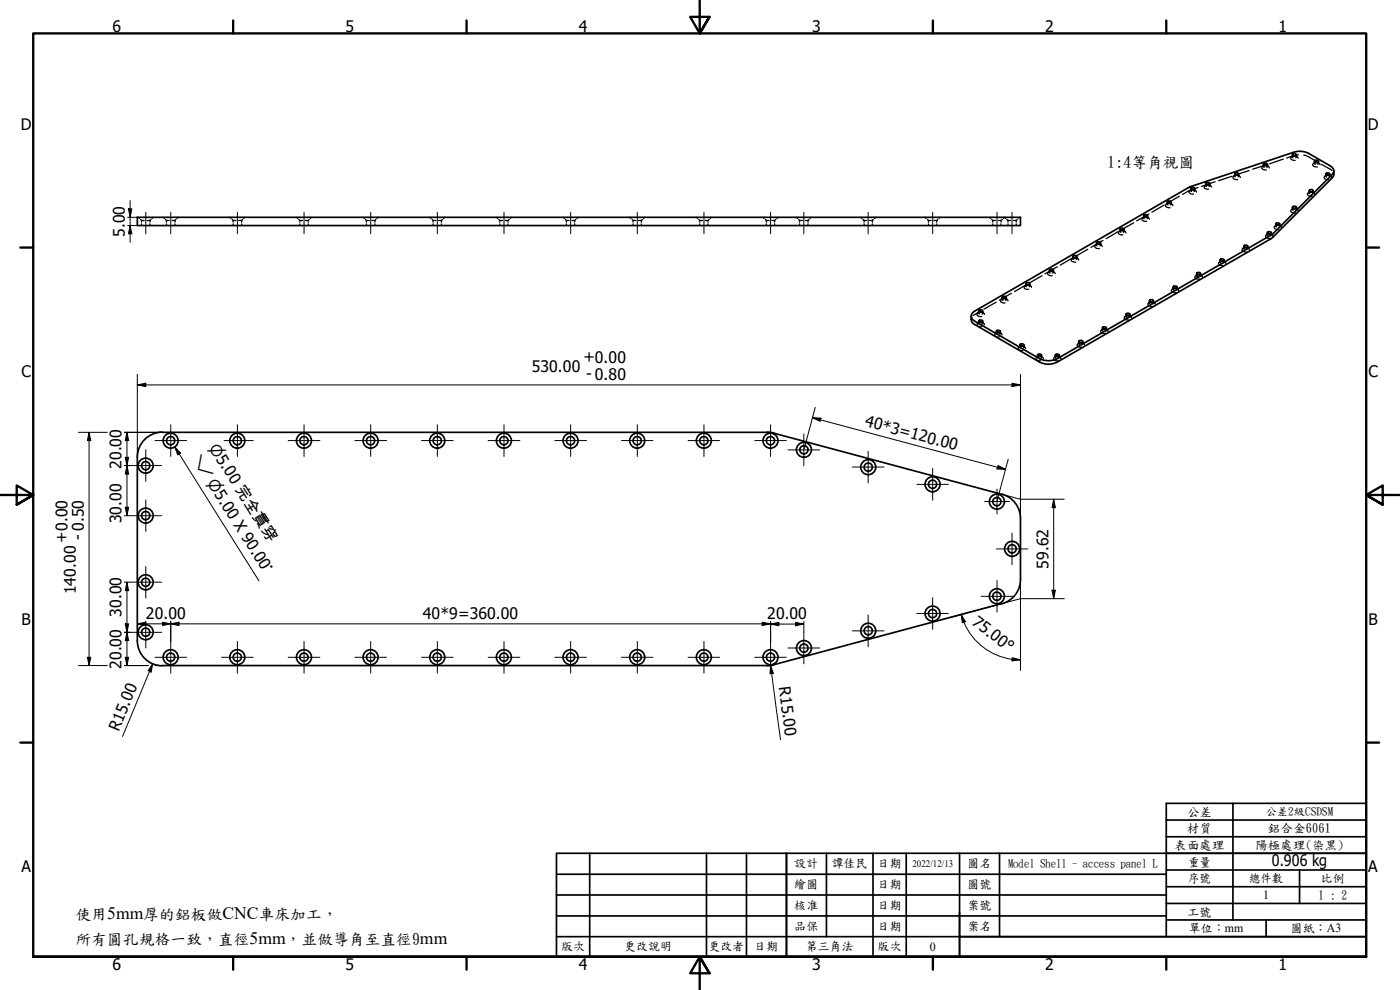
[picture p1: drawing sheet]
<svg xmlns="http://www.w3.org/2000/svg" width="420mm" height="297mm" viewBox="0 0 420 297" stroke-linecap="round" stroke-linejoin="round" font-family="sans-serif">
<!-- layer: Visible (ISO) -->
<g fill="none" stroke="#000" stroke-width=".51">
<path d="M357.4 56.4a.63 .63 0 0 1 .6-.2 .63 .63 0 0 1 .5 .5 .61 .61 0 0 1-.6 .3 .61 .61 0 0 1-.5-.6zM357.6 56.9h.7M361.9 55a.63 .63 0 0 1 .6-.3 .63 .63 0 0 1 .5 .5 .63 .63 0 0 1-.6 .3 .63 .63 0 0 1-.5-.5zM362.1 55.4h.7M370.6 52.1a.64 .64 0 0 1 .7-.3 .64 .64 0 0 1 .4 .6 .63 .63 0 0 1-.7 .2 .63 .63 0 0 1-.4-.5zM370.8 52.5h.7M379.3 49.1l.5-.2 .6 .3a.58 .58 0 0 1-.6 .5 .58 .58 0 0 1-.6-.5zM379.5 49.6h.6M387.9 46.3a.63 .63 0 0 1 .6-.3 .63 .63 0 0 1 .5 .6 .64 .64 0 0 1-.7 .2 .64 .64 0 0 1-.4-.5zM388.1 46.7h.7M393.1 57a.51 .51 0 0 1 .7-.2 .51 .51 0 0 1 .2 .7h-.9l-.2-.2zM393.2 57.6h.6"/>
<path d="M394.5 48.3a.61 .61 0 0 1 .7-.3 .61 .61 0 0 1 .5 .6 .63 .63 0 0 1-.7 .2 .63 .63 0 0 1-.5-.5zM394.8 48.8h.6M397.9 52.1a.7 .7 0 0 1 1.2 .3 .7 .7 0 0 1-1.2-.3zM398.1 52.6h.7M400.3 51.3l-.1 1.3-.4 .8-18 18-64.5 37.2a5.9 5.9 0 0 1-5.3 0l-19.8-11.5-.7-.9v-1.3M41.2 65.2h265.1v2.5h-265.1zM322.1 76.8a.51 .51 0 0 1 .7-.2 .51 .51 0 0 1 .2 .7h-.9zM322.3 77.3h.7M329.2 72.6h.9a.51 .51 0 0 1-.2 .7 .51 .51 0 0 1-.7-.2l-.1-.2zM329.4 73.2h.6M336.2 68.7a.63 .63 0 0 1 .6-.3 .63 .63 0 0 1 .5 .5 .63 .63 0 0 1-.6 .3 .63 .63 0 0 1-.5-.5zM336.4 69.1h.7"/>
<path d="M343.3 64.5l.5-.1 .6 .2a.61 .61 0 0 1-.6 .5 .61 .61 0 0 1-.6-.5zM343.5 65.1h.7M350.3 60.5a.63 .63 0 0 1 .7-.2 .63 .63 0 0 1 .5 .5 .63 .63 0 0 1-.7 .3 .63 .63 0 0 1-.5-.6zM350.6 60.9h.6M366.3 77.8l.5-.2 .5 .3a.59 .59 0 0 1-.5 .4 .59 .59 0 0 1-.6-.4zM366.5 78.3h.7M373.4 73.6l1.1 .2a.58 .58 0 0 1-.6 .5 .58 .58 0 0 1-.6-.5zM373.5 74.2h.7M380.4 69.7a.63 .63 0 0 1 .6-.2 .63 .63 0 0 1 .5 .5 .63 .63 0 0 1-.6 .2 .63 .63 0 0 1-.5-.5zM380.6 70.2h.7M383 67l1 .1a.58 .58 0 0 1-.5 .5 .58 .58 0 0 1-.6-.5zM383.2 67.5h.7"/>
<path d="M388 62h.9a.51 .51 0 0 1-.2 .7 .51 .51 0 0 1-.7-.2l-.1-.3zM388.2 62.5h.6M291.8 93.9l64.9-37.7 31.5-10.5a5.9 5.9 0 0 1 4.5 .3l6.5 3.8a1.55 1.55 0 0 1 .6 2.6l-18 17.9-64.5 37.3a5.9 5.9 0 0 1-5.3 0l-19.5-11.2a1.59 1.59 0 0 1-.7-2.5zM293.9 93.1l.4-.2 .6 .3a.58 .58 0 0 1-.6 .5 .58 .58 0 0 1-.5-.5zM293.9 96.1l.4-.1 .6 .3a.58 .58 0 0 1-.6 .5 .58 .58 0 0 1-.5-.5zM294 93.6h.6M294 96.7h.6M299.1 99.2l1.1 .1a.61 .61 0 0 1-.6 .5 .61 .61 0 0 1-.6-.5zM299.3 99.7h.7M300.8 89.1a.63 .63 0 0 1 .7-.3 .63 .63 0 0 1 .4 .6 .64 .64 0 0 1-.6 .2 .64 .64 0 0 1-.5-.5zM301.1 89.5h.6M308 84.9h.9a.52 .52 0 0 1-.4 .7 .52 .52 0 0 1-.6-.6z"/>
<path d="M308.1 85.5h.7M315.1 80.8l.4-.1 .6 .2a.58 .58 0 0 1-.6 .6 .58 .58 0 0 1-.5-.6zM315.2 81.4h.6M330.8 98.3a.7 .7 0 0 1 1.2 .2 .66 .66 0 0 1-.7 .3 .66 .66 0 0 1-.5-.5zM331.1 98.7h.7M338.1 94.1l.4-.1 .6 .2a.58 .58 0 0 1-.6 .5 .58 .58 0 0 1-.6-.5zM338.2 94.7h.6M345.1 90a.51 .51 0 0 1 .7-.2 .51 .51 0 0 1 .2 .7h-.9l-.2-.2zM345.2 90.6h.7M352.1 86a.64 .64 0 0 1 .7-.2 .64 .64 0 0 1 .5 .5 .63 .63 0 0 1-.7 .3 .63 .63 0 0 1-.5-.6zM352.3 86.5h.7M359.3 81.8l.4-.1 .6 .3a.58 .58 0 0 1-.6 .5 .58 .58 0 0 1-.5-.5z"/>
<path d="M359.4 82.4h.6M306.1 103.4a.63 .63 0 0 1 .7-.3 .63 .63 0 0 1 .5 .6 .63 .63 0 0 1-.7 .2 .63 .63 0 0 1-.5-.5zM306.4 103.8h.6M311.4 106.5a.63 .63 0 0 1 .7-.3 .63 .63 0 0 1 .4 .5 .65 .65 0 0 1-.6 .3 .65 .65 0 0 1-.5-.5zM311.7 106.9h.7M316.9 106.3l.4-.1 .6 .3a.58 .58 0 0 1-.6 .5 .58 .58 0 0 1-.6-.5zM317 106.9h.6M323.8 102.3a.63 .63 0 0 1 .7-.2 .63 .63 0 0 1 .4 .6 .63 .63 0 0 1-.7 .2 .63 .63 0 0 1-.4-.6zM324 102.8h.7M41.2 137.2v55a7.5 7.5 0 0 0 7.5 7.6l182-.1 1.5-.2M48.7 129.7a7.5 7.5 0 0 0-7.5 7.5M48.8 129.7h181.5"/>
<path d="M230.3 129.7l1.9 .2M232.2 130l68.5 18.3M300.7 148.3a7.5 7.5 0 0 1 5.6 7.2v18.3M306.3 173.9a7.5 7.5 0 0 1-5.6 7.2M300.7 181.1l-68.5 18.3"/>
<circle cx="43.7" cy="139.7" r="2.25"/>
<circle cx="43.7" cy="139.7" r="1.24"/>
<circle cx="51.2" cy="132.2" r="2.25"/>
<circle cx="51.2" cy="132.2" r="1.24"/>
<circle cx="71.2" cy="132.2" r="2.25"/>
<circle cx="71.2" cy="132.2" r="1.24"/>
<circle cx="91.2" cy="132.2" r="2.25"/>
<circle cx="91.2" cy="132.2" r="1.24"/>
<circle cx="111.2" cy="132.2" r="2.25"/>
<circle cx="111.2" cy="132.2" r="1.24"/>
<circle cx="131.2" cy="132.2" r="2.25"/>
<circle cx="131.2" cy="132.2" r="1.24"/>
<circle cx="151.2" cy="132.2" r="2.25"/>
<circle cx="151.2" cy="132.2" r="1.24"/>
<circle cx="171.2" cy="132.2" r="2.25"/>
<circle cx="171.2" cy="132.2" r="1.24"/>
<circle cx="191.2" cy="132.2" r="2.25"/>
<circle cx="191.2" cy="132.2" r="1.24"/>
<circle cx="211.2" cy="132.2" r="2.25"/>
<circle cx="211.2" cy="132.2" r="1.24"/>
<circle cx="231.2" cy="132.2" r="2.25"/>
<circle cx="231.2" cy="132.2" r="1.24"/>
<circle cx="241.3" cy="135" r="2.25"/>
<circle cx="241.3" cy="135" r="1.24"/>
<circle cx="43.7" cy="154.7" r="2.25"/>
<circle cx="43.7" cy="154.7" r="1.24"/>
<circle cx="260.6" cy="140.2" r="2.25"/>
<circle cx="260.6" cy="140.2" r="1.24"/>
<circle cx="279.9" cy="145.3" r="2.25"/>
<circle cx="279.9" cy="145.3" r="1.24"/>
<circle cx="299.2" cy="150.5" r="2.25"/>
<circle cx="299.2" cy="150.5" r="1.24"/>
<circle cx="43.7" cy="174.7" r="2.25"/>
<circle cx="43.7" cy="174.7" r="1.24"/>
<circle cx="299.2" cy="178.9" r="2.25"/>
<circle cx="299.2" cy="178.9" r="1.24"/>
<circle cx="303.8" cy="164.7" r="2.25"/>
<circle cx="303.8" cy="164.7" r="1.24"/>
<circle cx="43.7" cy="189.7" r="2.25"/>
<circle cx="43.7" cy="189.7" r="1.24"/>
<circle cx="51.2" cy="197.2" r="2.25"/>
<circle cx="51.2" cy="197.2" r="1.24"/>
<circle cx="71.2" cy="197.2" r="2.25"/>
<circle cx="71.2" cy="197.2" r="1.24"/>
<circle cx="91.2" cy="197.2" r="2.25"/>
<circle cx="91.2" cy="197.2" r="1.24"/>
<circle cx="111.2" cy="197.2" r="2.25"/>
<circle cx="111.2" cy="197.2" r="1.24"/>
<circle cx="131.2" cy="197.2" r="2.25"/>
<circle cx="131.2" cy="197.2" r="1.24"/>
<circle cx="151.2" cy="197.2" r="2.25"/>
<circle cx="151.2" cy="197.2" r="1.24"/>
<circle cx="171.2" cy="197.2" r="2.25"/>
<circle cx="171.2" cy="197.2" r="1.24"/>
<circle cx="191.2" cy="197.2" r="2.25"/>
<circle cx="191.2" cy="197.2" r="1.24"/>
<circle cx="211.2" cy="197.2" r="2.25"/>
<circle cx="211.2" cy="197.2" r="1.24"/>
<circle cx="231.2" cy="197.2" r="2.25"/>
<circle cx="231.2" cy="197.2" r="1.24"/>
<circle cx="241.3" cy="194.5" r="2.25"/>
<circle cx="241.3" cy="194.5" r="1.24"/>
<circle cx="260.6" cy="189.2" r="2.25"/>
<circle cx="260.6" cy="189.2" r="1.24"/>
<circle cx="279.9" cy="184.1" r="2.25"/>
<circle cx="279.9" cy="184.1" r="1.24"/>
</g>
<!-- layer: Hidden (ISO) -->
<g fill="none" stroke="#000" stroke-width=".38">
<path d="M353.9 58.9l-3.6 2.1M357 57.1l-2.1 1.2M357.2 57.1a1.37 1.37 0 0 1 1.9 .5M357.2 57.1a.67 .67 0 0 0-.2 .9 .67 .67 0 0 0 .9 .3l.3-.1M357.3 56.6v.2M357.3 57v.2M357.5 56.9l-.1 .1M357.5 56.9l-.3 .2M357.6 56.9l-.3 .4 .3 .2M358.3 56.9l.3 .2-.3 .4M358.4 56.9l.1 .1M358.6 56.6v.2"/>
<path d="M358.6 57v.2M358.6 57.1h.2M359.5 56.2l-2 .7M361.7 55.7a1.43 1.43 0 0 1 1.9 .4M361.7 55.7l-.2 .1a.81 .81 0 0 0 .3 .9 .81 .81 0 0 0 .9 .1M361.8 55.6l-.1 .1M361.8 55.1v.2M361.8 55.5v.2M362 55.5h-.1M362.1 55.4l-.2 .2 .2 .4M362.8 55.4l.3 .2-.3 .4M362.9 55.5l.2 .2"/>
<path d="M363.1 55.1v.2M363.2 55.6l.1 .1M364.7 54.5l-4.1 1.4M369.8 52.9l-4.1 1.3M370.3 52.8a1.32 1.32 0 0 1 1.9 .5M370.3 52.8a.67 .67 0 0 0-.1 .8 .67 .67 0 0 0 .8 .3h.4M370.5 52.7l-.2 .1M370.5 52.2v.2M370.5 52.6v.2M370.7 52.6h-.1M371.5 52.5l.2 .3-.2 .3M371.6 52.6h.1"/>
<path d="M371.7 52.2v.2M371.7 52.6v.2M371.8 52.7l.1 .1M374.9 51.2l-4.1 1.3-.3 .3 .2 .3M379 49.9a1.42 1.42 0 0 1 1.9 .5M379 49.9l-.2 .1a.86 .86 0 0 0 .3 .9 .86 .86 0 0 0 .9 .1M379.1 49.8l-.1 .1M379.2 49.3v.2M379.3 49.7l-.1 .3M379.5 49.6l-.3 .3 .2 .3M380 49.5l-4.1 1.3M380.1 49.6l.3 .3-.2 .3"/>
<path d="M380.2 49.7l.2 .3M380.4 49.3v.2M380.5 49.8l.1 .1M385.1 47.7l-4 1.4M387.7 47a1.32 1.32 0 0 1 1.9 .5M387.7 47a.67 .67 0 0 0-.2 .9 .67 .67 0 0 0 .9 .2h.3M387.8 46.9l-.1 .1M387.9 46.5v.2M387.9 46.8v.2M388 46.8h-.1M388.1 46.7l-.2 .3 .1 .4M388.8 46.7l.3 .3-.2 .4"/>
<path d="M388.9 46.8h.1M389.1 46.5v.2M389.1 46.8v.2M389.1 46.9l.2 .1M389.7 46.5l-3.6 .9M391.3 46.5l1.4 .5 2.6 1.6M392.7 57.8a1.25 1.25 0 0 1 1.9 .5M392.7 57.8l-.3 .4 .2 .5 1.2 .2M392.8 57.7l-.1 .1M392.9 57.3v.2M392.9 57.6v.2M393.1 57.6h-.2"/>
<path d="M393.2 57.6l-.3 .2 .2 .4M393.8 57.6l.3 .2-.2 .4M394 57.6h.1M394.1 57.7l.2 .1M394.1 57.3v.2M394.1 57.6v.2M394.3 49a1.25 1.25 0 0 1 1.9 .5M394.3 49l-.3 .3 .2 .5 1.2 .3M394.4 48.9l-.1 .1M394.5 48.4v.2M394.7 48.8l-.2 .2M394.8 48.8l-.3 .1 .2 .4"/>
<path d="M395.4 48.8l.3 .1-.2 .4M395.5 48.8h.2M395.7 48.9l.2 .1M395.7 48.4v.2M395.7 48.8v.2M396.6 49.3l3.1 1.9M397.7 52.8a1.25 1.25 0 0 1 1.9 .5M397.7 52.8l-.2 .1a.81 .81 0 0 0 .3 1 .81 .81 0 0 0 .9 0h.1M397.8 52.8h-.1M397.9 52.2v.2M397.9 52.6v.3M398.1 52.6l-.1 .1"/>
<path d="M398.1 52.6l-.2 .2 .2 .3M398.8 52.6l.3 .2-.2 .3M398.9 52.6l.1 .1M399.1 52.2v.2M399.1 52.6v.3M399.2 52.8h.1M400.1 51.7l.2 .6M41.5 65.2l.3 .3M42.2 65.8l.3 .4M42.5 66.2v.5M42.5 67.2v.5M42.5 66.2h.8"/>
<path d="M44.1 66.2h.9M45 66.2v.5M45 67.2v.5M45.3 65.8l-.3 .4M46 65.2l-.3 .3M49 65.2l.3 .3M49.7 65.8l.3 .4M50 66.2v.5M50 67.2v.5M50 66.2h.8M51.7 66.2h.8M52.5 66.2v.5"/>
<path d="M52.5 67.2v.5M52.8 65.8l-.3 .4M53.5 65.2l-.4 .3M69 65.2l.3 .3M69.7 65.8l.3 .4M70 66.2v.5M70 67.2v.5M70 66.2h.8M71.6 66.2h.9M72.5 66.2v.5M72.5 67.2v.5M72.8 65.8l-.3 .4"/>
<path d="M73.5 65.2l-.3 .3M89 65.2l.3 .3M89.7 65.8l.3 .4M90 66.2v.5M90 67.2v.5M90 66.2h.8M91.6 66.2h.9M92.5 66.2v.5M92.5 67.2v.5M92.8 65.8l-.3 .4M93.5 65.2l-.3 .3M109 65.2l.3 .3"/>
<path d="M109.7 65.8l.3 .4M110 66.2v.5M110 67.2v.5M110 66.2h.8M111.6 66.2h.9M112.5 66.2v.5M112.5 67.2v.5M112.8 65.8l-.3 .4M113.5 65.2l-.3 .3M129 65.2l.3 .3M129.7 65.8l.3 .4M130 66.2v.5"/>
<path d="M130 67.2v.5M130 66.2h.8M131.6 66.2h.9M132.5 66.2v.5M132.5 67.2v.5M132.8 65.8l-.3 .4M133.5 65.2l-.3 .3M149 65.2l.4 .3M149.7 65.8l.3 .4M150 66.2v.5M150 67.2v.5M150 66.2h.8"/>
<path d="M151.6 66.2h.9M152.5 66.2v.5M152.5 67.2v.5M152.8 65.8l-.3 .4M153.5 65.2l-.3 .3M169 65.2l.4 .3M169.7 65.8l.3 .4M170 66.2v.5M170 67.2v.5M170 66.2h.8M171.6 66.2h.9M172.5 66.2v.5"/>
<path d="M172.5 67.2v.5M172.8 65.8l-.3 .4M173.5 65.2l-.3 .3M189 65.2l.3 .3M189.7 65.8l.3 .4M190 66.2v.5M190 67.2v.5M190 66.2h.8M191.6 66.2h.9M192.5 66.2v.5M192.5 67.2v.5M192.8 65.8l-.3 .4"/>
<path d="M193.5 65.2l-.3 .3M209 65.2l.3 .3M209.7 65.8l.3 .4M210 66.2v.5M210 67.2v.5M210 66.2h.8M211.6 66.2h.9M212.5 66.2v.5M212.5 67.2v.5M212.9 65.8l-.4 .4M213.5 65.2l-.3 .3M229 65.2l.3 .3"/>
<path d="M229.7 65.8l.3 .4M230 66.2v.5M230 67.2v.5M230 66.2h.8M231.6 66.2h.9M232.5 66.2v.5M232.5 67.2v.5M232.9 65.8l-.4 .4M233.5 65.2l-.3 .3M239 65.2l.3 .3M239.6 65.8l.4 .4M240 66.2v.5"/>
<path d="M240 67.2v.5M240 66.2h.9M241.7 66.2h.8M242.5 66.2v.5M242.5 67.2v.5M242.8 65.8l-.3 .4M243.5 65.2l-.4 .3M258.3 65.2l.3 .3M259 65.8l.3 .4M259.3 66.2v.5M259.3 67.2v.5M259.3 66.2h.9"/>
<path d="M261 66.2h.8M261.8 66.2v.5M261.8 67.2v.5M262.1 65.8l-.3 .4M262.8 65.2l-.4 .3M277.6 65.2l.3 .3M278.3 65.8l.3 .4M278.6 66.2v.5M278.6 67.2v.5M278.6 66.2h.9M280.3 66.2h.8M281.1 66.2v.5"/>
<path d="M281.1 67.2v.5M281.4 65.8l-.3 .4M282.1 65.2l-.3 .3M296.9 65.2l.4 .3M297.6 65.8l.3 .4M297.9 66.2v.5M297.9 67.2v.5M297.9 66.2h.9M299.6 66.2h.8M300.4 66.2v.5M300.4 67.2v.5M300.8 65.8l-.4 .4"/>
<path d="M301.1 65.5l.4-.3 .3 .3M302.1 65.8l.4 .4M302.5 66.2v.5M302.5 67.2v.5M302.5 66.2h.8M304.2 66.2h.8M305 66.2v.5M305 67.2v.5M305.3 65.8l-.3 .4M306 65.2l-.3 .3M321.8 77.6a1.25 1.25 0 0 1 1.9 .4M321.8 77.6a.64 .64 0 0 0-.1 .9 .64 .64 0 0 0 .8 .2h.3"/>
<path d="M321.9 77.4l-3.7 2.2M321.9 77.5l-.1 .1M322 77v.2M322 77.4v.2M322.1 77.3v.1M322.3 77.3l-.3 .2 .2 .4M323.2 77.4l-.2-.1 .2 .2-.2 .4M323.2 77v.2M323.2 77.4v.2M323.3 77.5l.1 .1M326.5 74.8l-3.7 2.1M328.9 73.5a1.32 1.32 0 0 1 1.9 .5"/>
<path d="M328.9 73.5l-.2 .1a.82 .82 0 0 0 .3 .9 .82 .82 0 0 0 .9 0M329 73.4l-.1 .1M329.1 72.9v.2M329.1 73.3v.2M329.2 73.3h-.1M329.4 73.2l-.3 .3 .1 .3M330 73.2l.3 .3-.2 .3M330.1 73.3h.2M330.3 73.4l.2 .1M330.3 72.9v.2M330.3 73.3v.2M331 72.1l-3.6 2.1"/>
<path d="M335.7 69.5l-3.7 2.1M336 69.4a1.37 1.37 0 0 1 1.9 .5M336 69.4l-.2 .1a.81 .81 0 0 0 .2 .9 .81 .81 0 0 0 1 .1M336 69.3v.1M336.1 68.8v.2M336.1 69.3v.2M336.3 69.2l-.1 .1M336.4 69.1l-.3 .3 .3 .3M337.1 69.1l.3 .3-.3 .3M337.2 69.2l.1 .1M337.4 68.8v.2M337.4 69.3v.2"/>
<path d="M337.4 69.3l.2 .1M340.2 66.9l-3.7 2M343 65.3a1.25 1.25 0 0 1 1.9 .5M343 65.3l-.2 .2a.81 .81 0 0 0 .3 .9 .81 .81 0 0 0 .9 0h.1M343.2 65.3h-.2M343.2 64.8v.1M343.2 65.1v.3M343.3 65.1v.1M343.5 65.1l-.3 .2 .2 .3M344.2 65.1l.2 .2-.2 .3M344.2 65.1l.2 .1M344.4 64.8v.1"/>
<path d="M344.4 65.1v.3M344.5 65.3h.1M344.8 64.2l-3.7 2.1M349.4 61.5l-3.7 2.2M350.1 61.2a1.32 1.32 0 0 1 1.9 .5M350.1 61.2l-.3 .3v.4l.4 .3 1 .1M350.2 61.1l-.1 .1M350.3 60.7v.2M350.3 61.1v.2M350.5 61l-.2 .1M350.6 60.9l-.3 .3 .2 .3M351.2 60.9l.3 .3-.2 .3"/>
<path d="M351.3 61l.2 .3M351.5 61.1l.2 .1M351.5 60.7v.2M366 78.6a1.25 1.25 0 0 1 1.9 .4M366 78.6a.64 .64 0 0 0-.1 .9 .64 .64 0 0 0 .8 .2h.3M366.1 78.5l-.1 .1M366.1 78v.2M366.1 78.4v.2M366.3 78.3v.2M366.5 78.3l-.3 .2 .2 .4M367.3 78.5l-.1-.2 .2 .2-.2 .4M367.4 78v.2"/>
<path d="M367.4 78.4v.2M367.5 78.5l.1 .1M373.1 74.5a1.32 1.32 0 0 1 1.9 .5M373.1 74.5a.67 .67 0 0 0-.2 .9 .67 .67 0 0 0 .9 .2h.3M373.2 74.4l-.1 .1M373.3 74v.2M373.3 74.3v.2M373.4 74.3h-.1M373.5 74.2l-.2 .3 .1 .3M374.2 74.2l.3 .3-.2 .3M374.3 74.3h.1M374.5 74.4l.1 .1"/>
<path d="M374.5 74v.2M374.5 74.3v.2M380.2 70.4a1.37 1.37 0 0 1 1.9 .5M380.2 70.4l-.3 .1a.86 .86 0 0 0 .3 .9 .86 .86 0 0 0 1 .1M380.2 70.3v.1M380.3 69.8v.2M380.3 70.3v.2M380.5 70.2l-.1 .1M380.6 70.2l-.3 .2 .3 .3M381.3 70.2l.3 .2-.3 .3M381.4 70.2l.1 .1M381.6 69.8v.2"/>
<path d="M381.6 70.3v.2M381.6 70.3l.2 .1M382.7 67.8a1.37 1.37 0 0 1 1.9 .5M382.7 67.8l-.2 .1a.81 .81 0 0 0 .3 .9 .81 .81 0 0 0 .9 .1M382.8 67.7l-.1 .1M382.8 67.2v.2M383 67.6l-.2 .3M383.2 67.5l-.3 .3 .2 .3M383.9 67.5l.2 .3-.2 .3M383.9 67.6l.1 .1M384.1 67.2v.2M384.1 67.7v.2"/>
<path d="M384.2 67.7l.1 .1M387.7 62.8a1.37 1.37 0 0 1 1.9 .5M387.7 62.8l-.3 .3a.91 .91 0 0 0 1.3 .8M387.8 62.7l-.1 .1M387.9 62.2v.3M387.9 62.7v.2M388 62.6l-.1 .1M388.2 62.5l-.3 .3 .2 .3M388.8 62.5l.3 .3-.2 .3M388.9 62.6l.2 .3M389.1 62.2v.3M389.2 62.7l.1 .1"/>
<path d="M291.6 95.2l-.1 .7M293.5 93.9a1.25 1.25 0 0 1 1.9 .4M293.5 93.9l-.2 .1a.86 .86 0 0 0 .3 .9 .86 .86 0 0 0 1 .1M293.5 97a1.32 1.32 0 0 1 1.9 .5M293.5 97l-.2 .1a.86 .86 0 0 0 .3 .9 .86 .86 0 0 0 1 0M293.6 93.8l-.1 .1M293.6 96.9l-.1 .1M293.7 93.3v.2M293.7 93.7v.3M293.7 96.4v.2M293.7 96.8v.2M293.9 93.7l-.1 .1"/>
<path d="M293.9 96.8h-.1M294 93.6l-.3 .2 .2 .4M294 96.7l-.3 .3 .2 .3M294.4 93.3l-2.4 1.4M294.6 93.6l.4 .2-.3 .4M294.6 96.7l.4 .3-.3 .3M294.8 93.7l.1 .1M294.8 96.8h.1M295 93.3v.2M295 93.7v.3M295 96.4v.2M295 96.8v.2"/>
<path d="M295 93.8l.1 .1M295 96.9l.1 .1M298.8 100a1.32 1.32 0 0 1 1.9 .5M298.8 100a.67 .67 0 0 0-.1 .9 .67 .67 0 0 0 .8 .2h.4M299 99.9l-.2 .1M299 90.7l-3.7 2.1M299 99.4v.3M299 99.9v.2M299.1 99.8v.1M299.3 99.7l-.3 .3 .2 .3M300 99.7l.2 .3-.2 .3M300 99.8l.2 .1"/>
<path d="M300.2 99.4v.3M300.2 99.9v.2M300.3 99.9l.1 .1M300.6 89.8a1.37 1.37 0 0 1 1.9 .5M300.6 89.8a.67 .67 0 0 0-.2 .9 .67 .67 0 0 0 .9 .2h.3M300.7 89.7l-.1 .1M300.7 89.3v.2M300.7 89.6v.2M300.9 89.6h-.1M301.1 89.5l-.3 .3 .2 .4M301.7 89.5l.3 .3-.2 .4M301.8 89.6h.1"/>
<path d="M302 89.3v.2M302 89.6v.2M302.1 89.7l.1 .1M303.5 88l-3.6 2.1M307.7 85.7a1.32 1.32 0 0 1 1.9 .5M307.7 85.7a.67 .67 0 0 0-.2 .9 .67 .67 0 0 0 .9 .3l.3-.1M307.8 85.6l-.1 .1M307.8 85.1v.3M307.8 85.6v.2M308 85.5l-.1 .1M308.1 85.5l-.3 .2 .2 .3M308.2 85.3l-3.7 2.2"/>
<path d="M308.8 85.5l.3 .2-.2 .3M308.9 85.5l.1 .1M309.1 85.1v.3M309.1 85.6v.2M309.1 85.6l.1 .1M312.7 82.7l-3.6 2.1M314.7 81.6a1.48 1.48 0 0 1 2 .5M314.7 81.6l-.2 .2a.86 .86 0 0 0 .3 .9 .86 .86 0 0 0 1 0M314.8 81.6h-.1M314.9 81.1v.2M314.9 81.5v.2M315.1 81.5h-.1"/>
<path d="M315.2 81.4l-.3 .2 .3 .4M315.8 81.4l.4 .2-.3 .4M316 81.5h.1M316.2 81.1v.2M316.2 81.5v.2M316.2 81.6h.2M317.3 80.1l-3.7 2.1M330.6 99a1.32 1.32 0 0 1 1.9 .5M330.6 99a.67 .67 0 0 0-.1 .9 .67 .67 0 0 0 .8 .2h.4M330.6 99h.2M330.8 98.4v.2M331 98.8l-.1 .1"/>
<path d="M331.1 98.7l-.3 .3 .2 .3M331.8 98.7l.2 .3-.1 .3M331.9 98.8l.1 .1M332 98.4v.2M332.2 99h-.2M337.7 94.9a1.25 1.25 0 0 1 1.9 .5M337.7 94.9l-.2 .1a.86 .86 0 0 0 .3 .9 .86 .86 0 0 0 1 .1M337.8 94.9h-.1M337.9 94.3v.2M337.9 94.7v.3M338.1 94.7l-.2 .1M338.2 94.7l-.3 .2 .2 .3"/>
<path d="M338.8 94.7l.4 .2-.3 .3M339 94.7l.1 .1M339.2 94.3v.2M339.2 94.7v.3M339.2 94.9h.1M344.8 90.9a1.29 1.29 0 0 1 1.9 .4M344.8 90.9a.64 .64 0 0 0-.2 .8 .64 .64 0 0 0 .9 .2h.3M344.9 90.7l-.1 .2M344.9 90.3v.2M344.9 90.7v.2M345.1 90.6l-.1 .1M345.2 90.6l-.2 .2 .2 .4"/>
<path d="M345.9 90.6l.3 .2-.2 .4M346 90.6l.1 .1M346.2 90.3v.2M346.2 90.7v.2M346.3 90.7l.1 .2M351.9 86.7a1.32 1.32 0 0 1 1.9 .5M351.9 86.7a.67 .67 0 0 0-.2 .9 .67 .67 0 0 0 .9 .3l.3-.1M352 86.7h-.1M352 86.2v.2M352 86.6v.2M352.2 86.5l-.1 .1M352.3 86.5l-.3 .2 .2 .3"/>
<path d="M353 86.5l.3 .2-.2 .3M353.1 86.5l.1 .1M353.3 86.2v.2M353.3 86.6v.2M353.3 86.7h.1M358.9 82.7a1.42 1.42 0 0 1 2 .5M358.9 82.7l-.2 .1a.86 .86 0 0 0 .3 .9 .86 .86 0 0 0 1 0M359 82.6l-.1 .1M359.1 82.1v.2M359.1 82.5v.2M359.3 82.5h-.1M359.4 82.4l-.3 .3 .2 .3"/>
<path d="M360 82.4l.4 .3-.3 .3M360.2 82.5h.1M360.4 82.1v.2M360.4 82.5v.2M360.4 82.6l.1 .1M305.9 104.1a1.32 1.32 0 0 1 1.9 .5M305.9 104.1l-.3 .3v.4l.4 .3 1 .1M306 104l-.1 .1M306.1 103.6v.1M306.1 103.9v.2M306.3 103.9h-.2M306.4 103.8l-.3 .3 .2 .3"/>
<path d="M307 103.8l.3 .3-.2 .3M307.1 103.9h.2M307.3 104l.2 .1M307.3 103.6v.1M307.3 103.9v.2M311.2 107.2a1.25 1.25 0 0 1 1.9 .4M311.2 107.2a.64 .64 0 0 0-.1 .8 .64 .64 0 0 0 .8 .3h.3M311.3 107l-.1 .2M311.3 106.6v.2M311.5 106.9v.1M311.7 106.9l-.3 .2 .2 .4M312.4 106.9l.2 .2-.2 .4"/>
<path d="M312.4 106.9l.1 .1M312.6 107l.2 .2M312.6 106.6v.2M316.5 107.2a1.25 1.25 0 0 1 1.9 .4M316.5 107.2l-.2 .1a.86 .86 0 0 0 .3 .9 .86 .86 0 0 0 1 .1M316.6 107.1l-.1 .1M316.7 106.6v.2M316.7 107v.2M316.9 106.9l-.2 .1M317 106.9l-.3 .2 .2 .4M317.6 106.9l.3 .4-.2 .2M317.8 106.9l.1 .1"/>
<path d="M317.9 106.6v.2M317.9 107v.2M318 107.1l.1 .1M323.6 103a1.37 1.37 0 0 1 1.9 .6M323.6 103a.67 .67 0 0 0-.2 .9 .67 .67 0 0 0 .9 .3h.3M323.7 103h-.1M323.7 102.5v.2M323.7 102.9v.2M323.9 102.9h-.1M324 102.8l-.2 .2 .2 .4M324.7 102.8l.3 .2-.3 .4M324.8 102.9h.1"/>
<path d="M325 102.5v.2M325 102.9v.2M325.1 103h.1"/>
</g>
<!-- layer: Border (ISO) -->
<g fill="none" stroke="#000" stroke-width=".7">
<path d="M70 6.1v3.9M140 6.1v3.9M210 0v10l-2.9-4.9h5.8l-2.9 4.9 2.9-4.9M280 6.1v3.9M350 6.1v3.9M6.1 74.3h3.9M410 74.3h3.9M0 148.5h10l-5-2.8v5.7l5-2.9-5 2.9M420 148.5h-10l5-2.8v5.7l-5-2.9 5 2.9M6.1 222.8h3.9M410 222.8h3.9M10 287.1v-277.1h400v277.1h-400h400"/>
<path d="M70 287.1v3.8M140 287.1v3.8M212.9 292l-2.9-4.9 2.9 4.9h-5.8l2.9-4.9v9.9M280 287.1v3.8M350 287.1v3.8"/>
</g>
<!-- layer: Title (ISO) -->
<g fill="none" stroke="#000" stroke-width=".51">
<path d="M167 256h69v31.1h-69zM177 256v31.1M212 256v31.1M224 256v31.1M248 256v25M262 256v31.1M272 256v31.1M288 256h122M288 256h-52v31.1h52v-13.3M288 256v25h122v-25M300 256v25M350 246h60v10h-60z"/>
<path d="M350 256v25M350 251.1h60M370 241h-20v5M410 246v-5h-40v35M167 274.8h183M167 268.5h183M167 262.3h183M350 271.1h60M350 261h60M350 266.1h60M350 276h60M380 276v5"/>
<path d="M390 261v10.1M167 281h121M288 281h122v6.1h-122z"/>
</g>
<!-- layer: Sketch Geometry (ISO) -->
<path d="M300.7 148.3l5.6 1.5v29.8l-5.6 1.5" fill="none" stroke="#000" stroke-width=".3"/>
<!-- layer: Dimension (ISO) -->
<g fill="none" stroke="#000" stroke-width=".3">
<path d="M38.3 65.2h2.9M38.3 67.7h2.9M38.5 62.7h1.1l-.5 2.5zM39.1 67.7l.5 2.5h-1.1zM39.1 60.2v12.5M41.2 115.5l2.6-.5v1zM41.2 115.5h265.1M41.2 112.3v24.9M303.7 115l2.6 .5-2.6 .5zM306.3 112.3v43.3M23.6 129.7h8.6M26.7 129.7l.5 2.5h-1z"/>
<path d="M26.7 129.7v70M37.3 129.7h11.5M37.3 139.7h1.7M37.6 137.2h1l-.5 2.5zM38.1 129.7l.5 2.5h-1zM38.1 139.7l.5 2.5h-1zM38.1 129.7v25M243.8 125.3l2.6 .2-.3 .9zM243.8 125.3l58 15.5M244.7 122.2l-3.3 12.4M299.5 139.7l2.3 1.1-2.6-.1zM302.6 137.8l-3.3 12.3"/>
<path d="M37.3 154.7h1.7M37.6 152.2h1l-.5 2.5zM306.3 149.8h13.1M316.2 149.8l.5 2.5h-1zM316.2 149.8v29.8M37.3 174.7h1.7M38.1 174.7l.5 2.5h-1zM38.1 174.7v25M315.7 177.1h1l-.5 2.5zM319.4 179.6h-13.1v21.6M23.6 199.7h8.6M26.2 197.2h1l-.5 2.5z"/>
<path d="M37.3 199.7h7.2M37.3 189.7h1.7M37.6 187.2h1l-.5 2.5zM37.6 197.2h1l-.5 2.5zM38.1 189.7l.5 2.5h-1zM41.2 187.2l2.6-.5v1zM41.2 187.2h190.1M45.8 199.1l-.5 2.6-.9-.5zM45.8 199.1l-9 21.9M46.7 199.7h2.1M48.8 186.7l2.4 .5-2.4 .5zM51.2 187.2l2.5-.5v1z"/>
<path d="M51.2 186.4v6.1M228.7 186.7l2.6 .5-2.6 .5zM231.3 199.6l.8 2.4-1 .2zM231.3 199.6l3 22.3M231.3 187.2l2.4-.5v1.1zM231.3 186.5v6M231.3 187.2h9.9M238.8 186.7l2.4 .5-2.4 .6zM241.2 186.5v3.2M288.5 184.4l1.3 2.1-1 .4zM288.5 184.4a18.4 18.4 0 0 0 15.2 13.4M299.1 181.5l-13.7 3.7"/>
<path d="M300.7 181.1l-1.4 .4M303.7 197.9l2.6 .1M303.8 197.3l2.5 .7-2.6 .3z"/>
</g>
<g fill="#000">
<path d="M38.5 62.7h1.1l-.5 2.5z" fill-rule="evenodd"/>
<path d="M39.1 67.7l.5 2.5h-1.1z" fill-rule="evenodd"/>
<path d="M41.2 115.5l2.6-.5v1z" fill-rule="evenodd"/>
<path d="M303.7 115l2.6 .5-2.6 .5z" fill-rule="evenodd"/>
<path d="M26.7 129.7l.5 2.5h-1z" fill-rule="evenodd"/>
<path d="M37.6 137.2h1l-.5 2.5z" fill-rule="evenodd"/>
<path d="M38.1 129.7l.5 2.5h-1z" fill-rule="evenodd"/>
<path d="M243.8 125.3l2.6 .2-.3 .9z" fill-rule="evenodd"/>
<path d="M37.6 152.2h1l-.5 2.5z" fill-rule="evenodd"/>
<path d="M38.1 139.7l.5 2.5h-1z" fill-rule="evenodd"/>
<path d="M299.5 139.7l2.3 1.1-2.6-.1z" fill-rule="evenodd"/>
<path d="M316.2 149.8l.5 2.5h-1z" fill-rule="evenodd"/>
<path d="M38.1 174.7l.5 2.5h-1z" fill-rule="evenodd"/>
<path d="M315.7 177.1h1l-.5 2.5z" fill-rule="evenodd"/>
<path d="M26.2 197.2h1l-.5 2.5z" fill-rule="evenodd"/>
<path d="M37.6 187.2h1l-.5 2.5z" fill-rule="evenodd"/>
<path d="M37.6 197.2h1l-.5 2.5z" fill-rule="evenodd"/>
<path d="M38.1 189.7l.5 2.5h-1z" fill-rule="evenodd"/>
<path d="M41.2 187.2l2.6-.5v1z" fill-rule="evenodd"/>
<path d="M48.8 186.7l2.4 .5-2.4 .5z" fill-rule="evenodd"/>
<path d="M51.2 187.2l2.5-.5v1z" fill-rule="evenodd"/>
<path d="M228.7 186.7l2.6 .5-2.6 .5z" fill-rule="evenodd"/>
<path d="M231.3 187.2l2.4-.5v1.1z" fill-rule="evenodd"/>
<path d="M238.8 186.7l2.4 .5-2.4 .6z" fill-rule="evenodd"/>
<path d="M288.5 184.4l1.3 2.1-1 .4z" fill-rule="evenodd"/>
<path d="M303.8 197.3l2.5 .7-2.6 .3z" fill-rule="evenodd"/>
<path d="M45.8 199.1l-.5 2.6-.9-.5z" fill-rule="evenodd"/>
<path d="M231.3 199.6l.8 2.4-1 .2z" fill-rule="evenodd"/>
</g>
<!-- layer: Centerline (ISO) -->
<g fill="none" stroke="#000" stroke-width=".3">
<path d="M43.8 63.7v6.5M51.2 63.7v6.5M71.2 63.7v6.5M91.2 63.7v6.5M111.3 63.7v6.5M131.3 63.7v6.5M151.3 63.7v6.5M171.3 63.7v6.5M191.3 63.7v6.5M211.3 63.7v6.5M231.3 63.7v6.5M241.2 63.7v6.5"/>
<path d="M260.5 63.7v6.5M279.9 63.7v6.5M299.2 63.7v6.5M303.7 63.7v6.5"/>
</g>
<!-- layer: Center Mark (ISO) -->
<g fill="none" stroke="#000" stroke-width=".3">
<path d="M39 139.7h9.5M43.8 134.9v9.5M46.5 132.2h9.5M51.2 127.4v9.6M67.2 132.2h4v4.8M71.2 127.4v4.8h4.8M86.5 132.2h9.5M91.2 127.4v9.6M106.5 132.2h9.5M111.3 127.4v9.6M126.5 132.2h9.5M131.3 127.4v9.6"/>
<path d="M146.5 132.2h9.5M151.3 127.4v9.6M166.5 132.2h9.5M171.3 127.4v9.6M186.5 132.2h9.5M191.3 127.4v9.6M206.5 132.2h9.5M211.3 127.4v9.6M226.5 132.2h9.5M231.3 127.4v9.6M236.5 135h9.5M241.2 130.2v9.5"/>
<path d="M260.5 135.4v9.5M39 154.7h9.5M43.8 150v9.4M255.8 140.1h9.5M275.1 145.3h9.5M279.9 140.6v9.5M295.5 150.5h7.5M299.2 146.7v7.5M303.7 159.9v9.6M39 174.7h9.5M43.8 170v9.4M279.9 179.3v9.5"/>
<path d="M294.4 178.9h9.6M299 164.7h9.5M299.2 174.2v9.4M39 189.7h9.5M43.8 186.4v8M46.5 197.2h9.5M51.2 192.5v9.5M66.5 197.2h9.5M71.2 192.5v9.5M86.5 197.2h9.5M91.2 192.5v9.5M106.5 197.2h9.5"/>
<path d="M111.3 192.5v9.5M126.5 197.2h9.5M131.3 192.5v9.5M146.5 197.2h9.5M151.3 192.5v9.5M166.5 197.2h9.5M171.3 192.5v9.5M186.5 197.2h9.5M191.3 192.5v9.5M206.5 197.2h9.5M211.3 192.5v9.5M226.5 197.2h9.5"/>
<path d="M231.3 192.5v9.5M236.5 194.4h9.5M241.2 189.7v9.5M255.8 189.3h9.5M260.5 184.5v9.5M275.1 184.1h9.5"/>
</g>
<!-- layer: Symbol (ISO) -->
<path d="M52.5 134.1l1.7 1.8-.9 .6zM52.5 134.1l25.2 40.2" fill="none" stroke="#000" stroke-width=".3"/>
<path d="M52.5 134.1l1.7 1.8-.9 .6z" fill-rule="evenodd" fill="#000"/>
<g font-size="4.8">
<text x="33.7" y="9.6">6</text>
<text x="103.7" y="9.6">5</text>
<text x="173.7" y="9.6">4</text>
<text x="243.7" y="9.6">3</text>
<text x="313.7" y="9.6">2</text>
<text x="383.7" y="9.6">1</text>
<text x="6.2" y="38.9">D</text>
<text x="410.5" y="38.9">D</text>
<text x="37.5" y="71.1" transform="rotate(-90 37.5 71.1)">5.00</text>
<text x="6.4" y="113.1">C</text>
<text x="159.6" y="111.5">530.00</text>
<text x="175.1" y="108.8">+0.00</text>
<text x="175.9" y="113.7">- 0.80</text>
<text x="410.7" y="113.1">C</text>
<text x="259.4" y="127.8" transform="rotate(15 259.4 127.8)">40*3=120.00</text>
<text x="36.5" y="140.7" transform="rotate(-90 36.5 140.7)">20.00</text>
<text x="25" y="162" transform="rotate(-90 25 162)">- 0.50</text>
<text x="36.5" y="157" transform="rotate(-90 36.5 157)">30.00</text>
<text x="20.1" y="162.9" transform="rotate(-90 20.1 162.9)">+0.00</text>
<text x="314.6" y="170.7" transform="rotate(-90 314.6 170.7)">59.62</text>
<text x="22.7" y="178.3" transform="rotate(-90 22.7 178.3)">140.00</text>
<text x="36.5" y="185.1" transform="rotate(-90 36.5 185.1)">30.00</text>
<text x="43.8" y="185.6">20.00</text>
<text x="126.9" y="185.6">40*9=360.00</text>
<text x="230.3" y="185.7">20.00</text>
<text x="6.4" y="187.4">B</text>
<text x="291.5" y="187.2" transform="rotate(38 291.5 187.2)">75.00°</text>
<text x="410.7" y="187.4">B</text>
<text x="36.5" y="200.7" transform="rotate(-90 36.5 200.7)">20.00</text>
<text x="233.7" y="206.1" transform="rotate(83 233.7 206.1)">R15.00</text>
<text x="35.6" y="219.7" transform="rotate(-68 35.6 219.7)">R15.00</text>
<text x="6.4" y="261.7">A</text>
<text x="381.7" y="259.9">0.906 kg</text>
<text x="410.7" y="261.7">A</text>
<text x="33.7" y="290.9">6</text>
<text x="103.7" y="290.9">5</text>
<text x="173.7" y="290.9">4</text>
<text x="243.7" y="290.9">3</text>
<text x="313.7" y="290.9">2</text>
<text x="383.7" y="290.9">1</text>
</g>
<g font-size="4.7">
<text x="332.4" y="50.1">1:4等角視圖</text>
<text x="22.7" y="275.6">使用5mm厚的</text>
<text x="52.6" y="275.6">鋁板做CNC車床加工，</text>
<text x="22.7" y="283.1">所</text>
<text x="27.5" y="283.1">有圓</text>
<text x="37" y="283.1">孔規格一致，直徑5mm，並做導角至直徑9mm</text>
</g>
<g font-size="4.6">
<text x="57.5" y="137.6" transform="rotate(58 57.5 137.6)">⌵</text>
<text x="62.6" y="134.3" transform="rotate(58 62.6 134.3)">⌀5.00 完全貫穿</text>
<text x="62.1" y="145" transform="rotate(58 62.1 145)">⌀5.00 X 90.00°</text>
</g>
<g font-size="3.7">
<text x="356.2" y="244.8">公差</text>
<text x="356.2" y="249.7">材質</text>
<text x="380.5" y="249.7">鋁合金6061</text>
<text x="352.4" y="254.7">表面</text>
<text x="360" y="254.7">處理</text>
<text x="376.7" y="254.7">陽極處理(染黑)</text>
<text x="238.4" y="260.1">設</text>
<text x="242" y="260.1">計</text>
<text x="249.6" y="260.2">譚</text>
<text x="253.2" y="260.2">佳民</text>
<text x="263.4" y="260.2">日期</text>
<text x="290.4" y="260.2">圖</text>
<text x="294" y="260.2">名</text>
<text x="356.6" y="259.7">重量</text>
<text x="238.4" y="266.6">繪圖</text>
<text x="263.4" y="266.5">日期</text>
<text x="290.4" y="266.5">圖</text>
<text x="294" y="266.5">號</text>
<text x="356.6" y="264.7">序號</text>
<text x="374.9" y="264.7">總件數</text>
<text x="379.1" y="269.8">1</text>
<text x="395.7" y="269.8">1 : 2</text>
<text x="396.4" y="264.5">比例</text>
<text x="238.4" y="272.7">核准</text>
<text x="263.4" y="272.7">日期</text>
<text x="290.4" y="272.8">案號</text>
<text x="356.4" y="274.7">工號</text>
<text x="238.4" y="279">品</text>
<text x="242" y="279">保</text>
<text x="263.4" y="279">日期</text>
<text x="290.4" y="279.1">案名</text>
<text x="356.8" y="279.6">單位：mm</text>
<text x="387.4" y="279.6">圖</text>
<text x="391" y="279.6">紙：A3</text>
<text x="168.4" y="285.2">版</text>
<text x="172" y="285.2">次</text>
<text x="187.3" y="285.1">更改 明</text>
<text x="194.5" y="285.1">說</text>
<text x="212.6" y="285.2">更改</text>
<text x="219.8" y="285.2">者</text>
<text x="226.4" y="285.1">日期</text>
<text x="241.8" y="285.2">第三角法</text>
<text x="263.4" y="285.2">版</text>
<text x="267" y="285.2">次</text>
<text x="279.1" y="285.3">0</text>
</g>
<g font-size="3.4">
<text x="379.9" y="244.6">公差2級CSDSM</text>
<text x="302.5" y="260">Model Shell - access panel L</text>
</g>
<text font-size="3" x="273.8" y="260.2">2022/12/13</text>
</svg>
